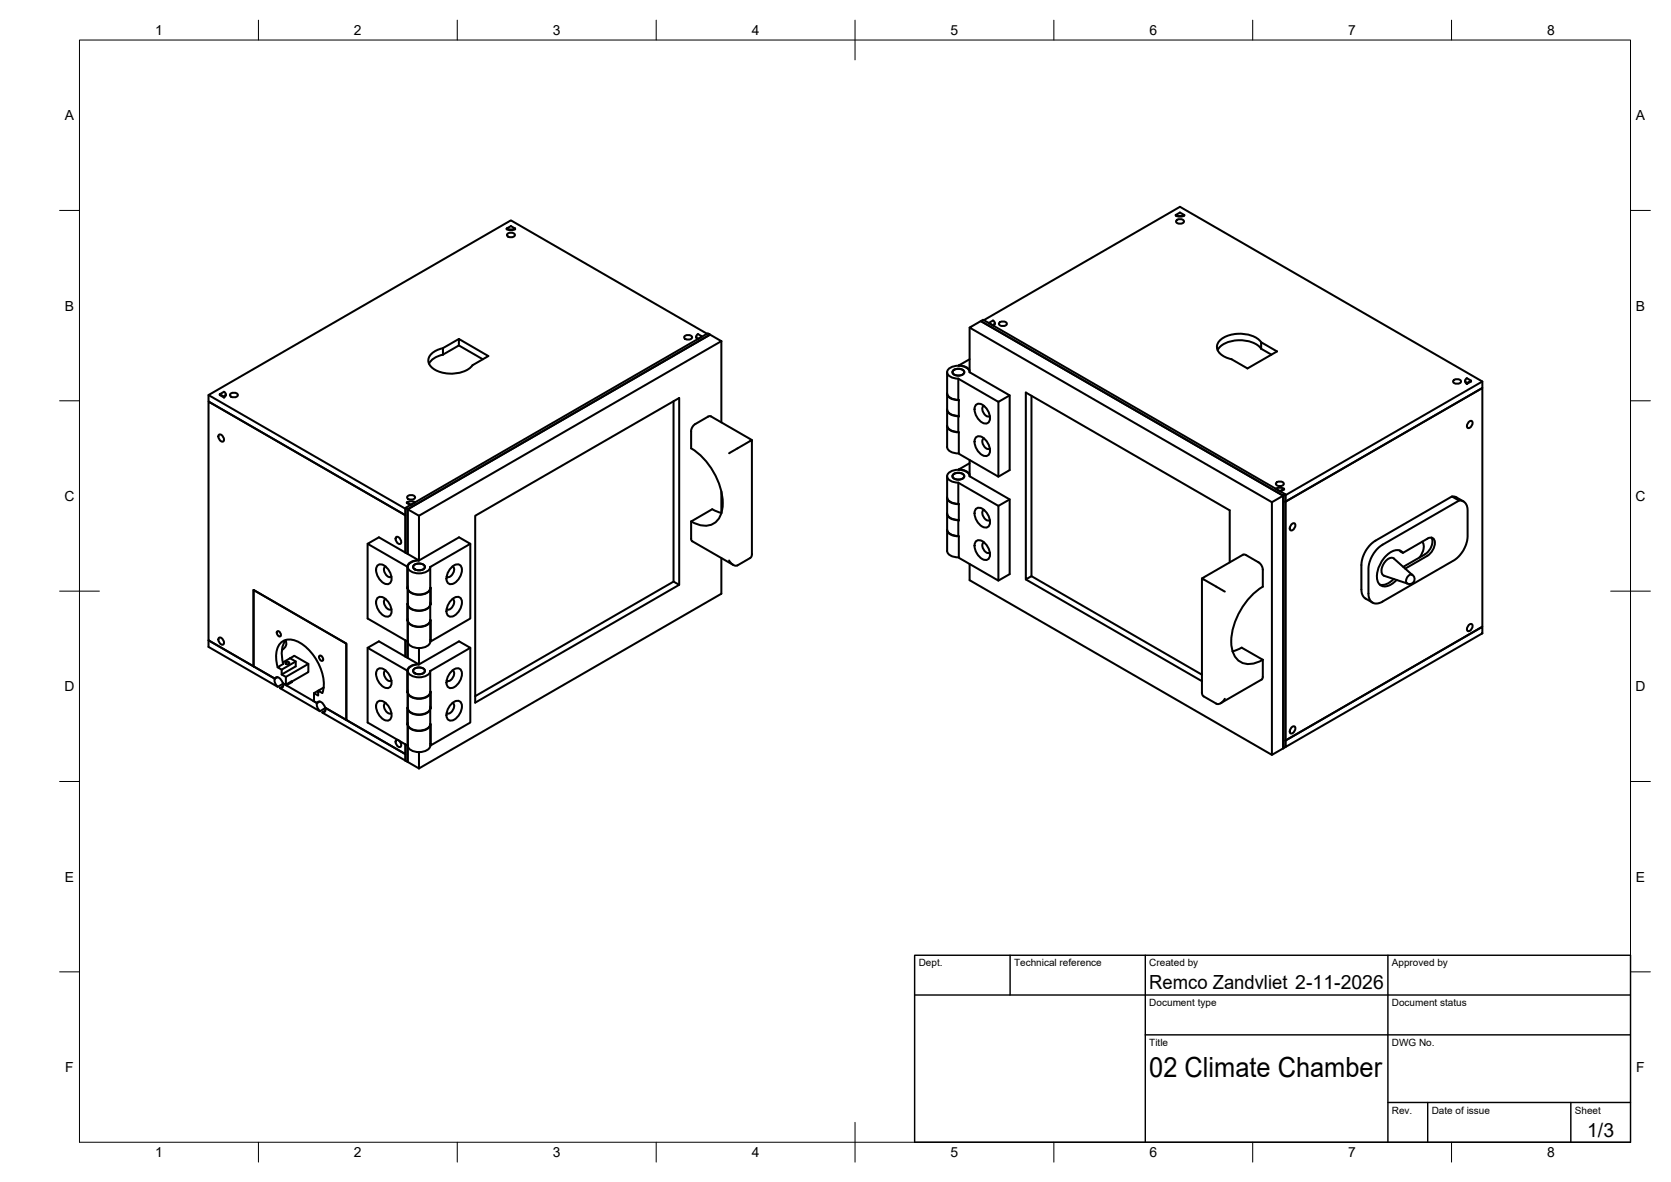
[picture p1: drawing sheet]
<svg xmlns="http://www.w3.org/2000/svg" width="420mm" height="297mm" viewBox="0 0 420 297" stroke-linecap="round" stroke-linejoin="round" font-family="sans-serif">
<!-- layer: Visible -->
<g fill="none" stroke="#000" stroke-width=".51">
<path d="M127.4 57.6v-.2l1.1-.6 1 .6v.2M127.4 57.4l1.3 .3 .8-.3M127.4 57.6l1.3 .2 .8-.2M127.5 58.8l1-.3a.73 .73 0 0 1 .9 .8l-.9 .3a.73 .73 0 0 1-1-.8zM295.6 54a1.54 1.54 0 0 0 2.2 0M295.6 54l1.1-.6 1.1 .6M295.6 54l1.3 .2 .9-.2M295.8 55.4l.9-.3a.73 .73 0 0 1 .9 .8l-.9 .3a.73 .73 0 0 1-.9-.8zM52.4 99.3l49.5 28.6M55.3 99.1l1-.6 .5 .4-.2 .5-.3 .3M55.3 99.1v.2l1 .6M55.3 99.1l1 .6v.2"/>
<path d="M56.8 99.1l-.1 .4-.4 .4M57.9 99l.9-.3a.73 .73 0 0 1 .9 .8l-.9 .4a.73 .73 0 0 1-.9-.9zM111.4 87.5a4.3 4.3 0 0 0-3.7 2.9 3.2 3.2 0 0 0 2.4 2.9 8.5 8.5 0 0 0 8.3-1l.4-.5 4-2.3-7.4-4.3v1.6l-4 2.3M111.4 89.1l-1.4 .5-1.1 .6-1 1.2M115.4 85.2l-4 2.3v1.6M115.4 86.8l6 3.5M172.1 84.5l.9-.3a.73 .73 0 0 1 1 .8l-1 .4a.73 .73 0 0 1-.9-.9zM175 84.6l.3 .7M175.2 84.2l.3-.2 1.1 .6-1.1 .6a.64 .64 0 0 1-.3-1zM177.8 83.9l-49.3-28.5-76.1 43.9v1.6l49.5 28.6M181.4 85.7v20.4M238.1 98.9v4a2.55 2.55 0 0 0 3 1.6"/>
<path d="M238.1 98.8a2.49 2.49 0 0 0 2.9 1.7M238.1 93.5v5.4M238.1 98.9a2.51 2.51 0 0 0 3 1.6M239.6 93.1a1.95 1.95 0 0 1 2.8 .3 1.29 1.29 0 0 1-1.7 1 .9 .9 0 0 1-.9-.3 .9 .9 0 0 1-.2-1zM241 95.2l10 5.8 2.9-1.6M241 95.2l.1 5.4M241.1 91.8v.1M241.1 91.8l1.7 .4 1 .8M243.8 93.5a2.51 2.51 0 0 0-2.8-1.6 2.49 2.49 0 0 0-2.9 1.6 2.49 2.49 0 0 0 2.9 1.7M243.8 82.3l2.8-1.6 76 43.9-2.8 1.6zM243.8 93.5l10.1 5.9v18.7l-2.9 1.7M243.8 82.3v11.2"/>
<path d="M243.8 90.3l-2.7 1.5M246.6 80.7l.6-.3 76 43.8-.6 .4zM247.4 80.5l49.3-28.5 76 43.9v1.6l-49.5 28.6 49.5-28.6v60l-49.5 28.6M248.6 81.2l1.1-.7 .4 .5-.1 .5-.3 .3zM250.1 81.2l-.2 .7M251.2 81.1l1-.3a.73 .73 0 0 1 .9 .8l-.9 .3a.73 .73 0 0 1-1-.8zM259.4 99.5v45.3M317.1 86a7.8 7.8 0 0 0-8.7-1.5 2.95 2.95 0 0 0-2.3 3.4 4.7 4.7 0 0 0 3.6 2.4l4 2.3 7.4-4.3-4-2.3v1.6l2.6 1.5M317.1 87.6a7.7 7.7 0 0 0-8.3-1.6 4.5 4.5 0 0 0-2.6 2M365.4 95.6l1-.3a.73 .73 0 0 1 .9 .8l-.9 .3a.73 .73 0 0 1-1-.8zM368.4 95.7v.2M368.4 95.9l.4 .6"/>
<path d="M368.8 96.3l1.1-.6v.2l-1.1 .6zM368.8 95l1.1 .7M368.8 95l-.4 .5 .2 .5 .2 .3M372.7 95.9l-49.5 28.5M55.1 109.2a1.16 1.16 0 0 1 1 1.8 1.16 1.16 0 0 1-1-1.8zM169.4 100.8v45.4l1.4 .8-51.3 29.6v-47l51.3-29.6v47M173.8 112.7v-4.6l.2-.7 .7-.8 3.7-2h.3l10.4 6-.1 29-.3 .6-3.4 1.9-1-.2-1-1M173.8 112.7a17.2 17.2 0 0 1 7.9 15 4.5 4.5 0 0 1-6.8 3.9l-1.1-.6M189.1 110.6l-5.8 3.3M238.1 107v5.3a2.55 2.55 0 0 0 3 1.6M238.1 103v3.9a2.49 2.49 0 0 0 2.9 1.6M238.1 119.7v5.3a2.49 2.49 0 0 0 2.9 1.6"/>
<path d="M238.1 107a2.51 2.51 0 0 0 3 1.6M238.1 102.9a2.44 2.44 0 0 0 2.9 1.7M239.6 119.3a1.95 1.95 0 0 1 2.8 .2 1.29 1.29 0 0 1-1.7 1 .9 .9 0 0 1-.9-.2 .9 .9 0 0 1-.2-1zM241 104.6v4M241.1 118v.1M241.1 118l1.7 .3 1 .9M241.1 100.6v4.1l-.1-.1M243.8 119.7a2.51 2.51 0 0 0-2.8-1.6 2.49 2.49 0 0 0-2.9 1.6 2.49 2.49 0 0 0 2.9 1.6M243.8 119.7l10.1 5.8v18.8l-2.9 1.6M243.8 115.6v4.1M243.8 116.4l-2.7 1.6M245.3 101.9a1.66 1.66 0 0 1 2.5 .5l.7 1a2.32 2.32 0 0 1-.1 2.9 2.51 2.51 0 0 1-2.9-1.8 2.91 2.91 0 0 1-.2-2.6z"/>
<path d="M245.3 110a1.66 1.66 0 0 1 2.5 .6l.7 1a2.32 2.32 0 0 1-.1 2.9 2.51 2.51 0 0 1-2.9-1.8 2.91 2.91 0 0 1-.2-2.7zM247.4 102a1.63 1.63 0 0 0 .7 2.6h.8M247.4 110.2a1.63 1.63 0 0 0 .7 2.6l.8-.1M251 101v18.8l-9.9-5.8-.1-5.4M369.3 106.1l.8-.3a1.16 1.16 0 0 1-1 1.7 1 1 0 0 1 .2-1.4zM92.4 136.7v18.7l10.1 5.9M99.7 134.9a1.16 1.16 0 0 1 1 1.8 1.16 1.16 0 0 1-1-1.8zM101.9 127.6l76.1-43.8 .5 .3-76 43.9zM101.9 127.6v11.3v-9.4l-49.5-28.6v60l11.4 6.6M102.3 126.2l1.3-.2 .8 .2-1 .6-1.1-.6v.2l.9 .5M102.4 124.8l1-.4a.73 .73 0 0 1 .9 .8l-.9 .4a.73 .73 0 0 1-1-.8zM102.5 128l76-43.9 2.9 1.6-76.1 43.9z"/>
<path d="M102.5 128v11.2M105.3 129.6v11.3M118.3 136.7v18.7l-10 5.8v-5.4l-.1 .1M173.8 131l.1 4.9 10.5 6.1M181.4 123.5v5.4M181.4 128.9l-2.3-.9-5.3 3M238.1 138.4a2.55 2.55 0 0 0 3 1.7M238.1 125.1v3.9a2.55 2.55 0 0 0 3 1.6M238.1 129.1v4a2.49 2.49 0 0 0 2.9 1.6M238.1 133.2v5.3M238.1 125a2.51 2.51 0 0 0 3 1.7M238.1 133.1a2.51 2.51 0 0 0 3 1.7"/>
<path d="M238.1 129.1a2.44 2.44 0 0 0 2.9 1.6M241 121.3l10 5.8 2.9-1.6M241 121.3v5.3M241 130.8v3.9M241 126.6l.1 .1M241.1 126.7v4.1h-.1M245.3 128a1.66 1.66 0 0 1 2.5 .6l.7 1a2.32 2.32 0 0 1-.1 2.9 2.51 2.51 0 0 1-2.9-1.9 2.91 2.91 0 0 1-.2-2.6zM245.3 136.1a1.66 1.66 0 0 1 2.5 .6l.7 1a2.32 2.32 0 0 1-.1 2.9 2.51 2.51 0 0 1-2.9-1.8 2.91 2.91 0 0 1-.2-2.7zM247.4 128.1a1.63 1.63 0 0 0 .7 2.6h.8M247.4 136.3a1.63 1.63 0 0 0 .7 2.6h.8M251 127.1v18.8l-9.9-5.7-.1-5.5M320.7 122.8l1.1 .6 1.1-.6v.2l-.9 .5"/>
<path d="M320.8 122.8l1.2-.2 .9 .2M320.9 121.4l.9-.4a.73 .73 0 0 1 .9 .8l-.9 .4a.73 .73 0 0 1-.9-.8zM322.6 124.6v63.5l-2.8 1.6v-63.5M323.2 124.2v63.5l-.6 .4v-63.5M324.7 131.8l.8-.3a1.16 1.16 0 0 1-1 1.8 1 1 0 0 1 .2-1.5zM346.3 138l1.3-1.1 19.3-11.1a2.1 2.1 0 0 1 2.1 2.5l-.1 7.4-.9 2.4-1.2 1.8-1.2 .9-18.1 10.4-1.1 .4-.6 .1-1.1-.6-.6-1.3v-7.1l.6-2.4zM351.9 138.3l.2 .3M352.1 138.6l.6 .3 6.2-3.5a1.22 1.22 0 0 1 1.6 0 1.22 1.22 0 0 1 .2 1.5l-.6 1.6-1.2 1.1M352.8 138.9a2.39 2.39 0 0 0-3.5 .1 7.3 7.3 0 0 0-2.9 6.9 2.08 2.08 0 0 0 3.4 .9l1.4-1.1M357.6 136.1a3.4 3.4 0 0 1-.7 4M358.9 139.7l-5.6 3.2M359.9 135.1a3.5 3.5 0 0 1-1.6 4.2l-5.5 3.2"/>
<path d="M365.1 124.8l.9 .1 2 1.1M366.9 125.8l-1.8-1-19.3 11.1-1.5 1.3-1.2 1.7-.7 2.2-.1 7.1 .1 .9 .6 1.1 2.1 1.2M69.7 158.7a.76 .76 0 0 1 .8 .4 .76 .76 0 0 1-.1 .9l-.7-.5zM94.8 142.2a1.66 1.66 0 0 1 2.6 .6l.6 1a2.32 2.32 0 0 1-.1 2.9 2.51 2.51 0 0 1-2.9-1.9 2.91 2.91 0 0 1-.2-2.6zM94.8 150.4a1.66 1.66 0 0 1 2.6 .6l.6 .9a2.32 2.32 0 0 1-.1 3 2.51 2.51 0 0 1-2.9-1.9 2.91 2.91 0 0 1-.2-2.6zM96.9 142.4a1.63 1.63 0 0 0 .8 2.6l.7-.1M96.9 150.5a1.63 1.63 0 0 0 .8 2.6h.7M102.4 147.8l.1 .1M102.4 155.9h.1M102.5 156v5.3M102.5 151.8h-.1v4.1M102.5 142.5v5.3a2.49 2.49 0 0 0 2.9 1.6 2.5 2.5 0 0 0 2.8-1.6"/>
<path d="M102.5 147.9v3.9M102.5 155.9v9.4M102.5 147.3l-.1 .5M102.5 155.4l-.1 .5M104 142.1a1.95 1.95 0 0 1 2.8 .2 1.29 1.29 0 0 1-1.7 1 .9 .9 0 0 1-.9-.2 .9 .9 0 0 1-.2-1zM105.2 140.9l-9.9-5.9-2.9 1.7 10 5.7v5.4M105.2 140.8a2.6 2.6 0 0 0-2.8 1.6M105.3 140.9l10.1-5.9 2.9 1.7-10.1 5.8M105.3 140.9a2.49 2.49 0 0 0-2.8 1.6 2.49 2.49 0 0 0 2.9 1.6 2.5 2.5 0 0 0 2.8-1.6M108.2 151.4l.1 .4M108.2 147.8a2.64 2.64 0 0 1-3.3 1.6l-.9-.1a1.83 1.83 0 0 1-1.5-1.5M108.2 155.9a2.64 2.64 0 0 1-3.3 1.6l-.9-.2a1.83 1.83 0 0 1-1.5-1.4"/>
<path d="M108.2 151.9a2.73 2.73 0 0 1-3.4 1.6l-.9-.2a1.79 1.79 0 0 1-1.4-1.4v4a2.49 2.49 0 0 0 2.9 1.6 2.5 2.5 0 0 0 2.8-1.6M108.2 155.9v5.3a2.49 2.49 0 0 1-2.8 1.7 2.49 2.49 0 0 1-2.9-1.7M108.2 147.9v3.9a2.49 2.49 0 0 1-2.8 1.6 2.49 2.49 0 0 1-2.9-1.6M108.2 142.5v5.3M108.2 147.8l.1-.1v4.1M108.3 151.8l-.1 4.1M113.3 142.8a1.66 1.66 0 0 1 2.6-.6 3.5 3.5 0 0 1-2.7 4.6 1.66 1.66 0 0 1-.7-2.5zM113.3 151a1.66 1.66 0 0 1 2.6-.6 3.5 3.5 0 0 1-2.7 4.6 1.66 1.66 0 0 1-.7-2.5zM113.8 142.4a1.63 1.63 0 0 1-.7 2.6l-.8-.1M113.8 150.5a1.63 1.63 0 0 1-.7 2.6h-.8M169.4 146.2l-49.9 28.7M181.4 140.2v9l-76.1 43.9"/>
<path d="M243.8 141.7v4.1l76 43.9M257.9 145.6l44.3 25.6M302.2 145.4l5.8 3.3M309.2 141.3v-13l-51.3-29.7v47l1.5-.8 42.8 24.8M348 144.7l5.8 1.9M350.4 145.5l-1.5 1.2a2.6 2.6 0 0 1-1.9 .2M350.5 140.4l4.6 4.1M350.5 140.4a2.08 2.08 0 0 0-2.6 1.3 2.08 2.08 0 0 0 .1 3M354.1 144.8a1 1 0 0 1 1.4 0 1 1 0 0 1 0 1.3 1.01 1.01 0 0 1-1.4 .6 1.01 1.01 0 0 1-.3-1.5zM369.3 157.1l.8-.3a1.16 1.16 0 0 1-1 1.8 1 1 0 0 1 .2-1.5zM55.1 160.2a1.16 1.16 0 0 1 1 1.8 1.16 1.16 0 0 1-1-1.8zM63.8 167.5v-19.2l23.3 13.4v19.2l14.8 8.6v-2.4v4"/>
<path d="M63.8 167.5v-19.2l23.3 13.4v19.2l-5.4-3.1a1.53 1.53 0 0 0-1.8-1.4l-.2 .3M69.1 170.5a2.21 2.21 0 0 0 .7 2.1M69.1 170.5l-16.7-9.6v1.7l17.4 10 1.4-.8M69.1 170.5a.84 .84 0 0 1 .8-.3 .84 .84 0 0 1 .7 .5l.5 1M69.8 170.2l-.7 .3M69.8 167.7a6.5 6.5 0 0 1 .8-6.2 4.3 4.3 0 0 1 5.6 .5 12.8 12.8 0 0 1 5.1 11.4l-.3 .8-1-.6-1 .6 1 .6v-1.2l1.4-.8M70.4 172.9l10 5.8M70.4 172.9a.77 .77 0 0 0 .8-.3 .77 .77 0 0 0 0-.9l8.5 5M70.8 169.5l1.1 .6M71.2 172.5l-.8 .4M71.2 166.9l-1.4 .8 1 .6M71.8 161a1.69 1.69 0 0 1-.9 2.3"/>
<path d="M71.9 166.4l.5-.1 .4 .4-.7 .2-.3-.2zM71.9 172l.1 .2M71.9 160.8a6.4 6.4 0 0 0-.7 6.1M72.9 165.4l1.1-.6 3.5 2v2.1l-4.2 2.4M72.9 165.4l1.5 .8v1.3l-3.6 2v-1.2l3.6-2.1M72.9 165.4l-1.8 1.1M77.5 166.8l-5.6 3.3v1.9l1.4-.8 .1 .2-1.4 .8-.9-.5M78.8 176.2l.9 .5 .7-.4M79 174.2l-.2 1.9M79 176.1l-.2 .1M79.7 176.6a2.21 2.21 0 0 0 .8 2.1M80.3 164.8a.76 .76 0 0 1 .8 .4 .76 .76 0 0 1-.1 .9l-.6-.5z"/>
<path d="M81 179a.76 .76 0 0 0 .8-.3 .76 .76 0 0 0 0-.9l20.1 11.7v1.6M81.8 178.6l-.8 .5 20.9 12M81.8 178l-1.4 .7M92.4 162.8v18.8l10.1 5.8M94.8 168.3a1.66 1.66 0 0 1 2.6 .6l.6 1a2.32 2.32 0 0 1-.1 2.9 2.51 2.51 0 0 1-2.9-1.8 2.91 2.91 0 0 1-.2-2.7zM94.8 176.5a1.66 1.66 0 0 1 2.6 .6l.6 1a2.32 2.32 0 0 1-.1 2.9 2.51 2.51 0 0 1-2.9-1.9 2.91 2.91 0 0 1-.2-2.6zM96.9 168.5a1.63 1.63 0 0 0 .8 2.6l.7-.1M96.9 176.7a1.63 1.63 0 0 0 .8 2.5h.7M101.9 160.9v4.1M102.4 173.9l.1 .1M102.4 168.5v5.4M102.5 174v4"/>
<path d="M102.5 178l-.1-.1 .1 4.2M102.5 178v4a2.49 2.49 0 0 0 2.9 1.6 2.5 2.5 0 0 0 2.8-1.6M102.5 168.6v5.3M102.5 173.9a2.49 2.49 0 0 0 2.9 1.6 2.5 2.5 0 0 0 2.8-1.6M102.5 178a2.64 2.64 0 0 0 3.3 1.6l.9-.2a1.84 1.84 0 0 0 1.5-1.4M102.5 173.5l-.1 .4M104 168.2a1.95 1.95 0 0 1 2.8 .3 1.29 1.29 0 0 1-1.7 .9 .9 .9 0 0 1-.9-.2 .9 .9 0 0 1-.2-1zM105.2 167l-9.9-5.8-2.9 1.6 10 5.7M105.2 166.9a2.6 2.6 0 0 0-2.8 1.6M105.3 167l10.1-5.8 2.9 1.6-10.1 5.8M105.3 162.9v4.1M105.3 167a2.49 2.49 0 0 0-2.8 1.6 2.49 2.49 0 0 0 2.9 1.6 2.5 2.5 0 0 0 2.8-1.6"/>
<path d="M108.2 160.7l.1 .5M108.2 177.5l.1 .5M108.2 173.9a2.64 2.64 0 0 1-3.3 1.7l-.9-.2a1.83 1.83 0 0 1-1.5-1.4M108.2 174v3.9a2.49 2.49 0 0 1-2.8 1.7 2.49 2.49 0 0 1-2.9-1.7M108.2 168.6v5.3M108.2 178v4M108.2 173.9l.1-.1v4.2M108.3 178h-.1M113.3 168.9a1.66 1.66 0 0 1 2.6-.6 3.5 3.5 0 0 1-2.7 4.6 1.66 1.66 0 0 1-.7-2.5zM113.3 177.1a1.66 1.66 0 0 1 2.6-.6 3.5 3.5 0 0 1-2.7 4.6 1.66 1.66 0 0 1-.7-2.5zM113.8 168.5a1.63 1.63 0 0 1-.7 2.6l-.8-.1M113.8 176.7a1.63 1.63 0 0 1-.7 2.5h-.8"/>
<path d="M118.3 162.8v18.8l-10 5.7v-5.4l-.1 .1M309.9 163.7l2.3-.9 5.3 3v4.6l-.3 .4-10.3 5.9M317.5 165.8a5.3 5.3 0 0 1-6.3 .1 8.3 8.3 0 0 1-1.1-8.3 17.8 17.8 0 0 1 7.4-10.2v-4.2l-.3-1.2-.7-.7-3.7-2-10.6 6.1v28.9l.4 .7 3.5 1.9 1.1-.4 .8-.9M99.7 186a1.16 1.16 0 0 1 1 1.7 1.16 1.16 0 0 1-1-1.7zM101.9 191.1l.6 .4M102.5 182.1v5.3M102.5 191.5l2.8 1.6M102.5 182.1v9.4M102.5 181.6l-.1 .4M105.3 189v4.1M108.2 186.9l.1 .4M108.2 182a2.64 2.64 0 0 1-3.3 1.7l-.9-.2a1.83 1.83 0 0 1-1.5-1.4"/>
<path d="M108.2 182.1v5.3a2.49 2.49 0 0 1-2.8 1.6 2.49 2.49 0 0 1-2.9-1.6M323.2 186.1l49.5-28.6v1.7l-49.5 28.5zM324.7 182.8l.8-.2a1.16 1.16 0 0 1-1 1.7 1 1 0 0 1 .2-1.5z"/>
</g>
<!-- layer: BORDER -->
<g fill="none" stroke="#000" stroke-width=".25">
<path d="M20 10.1h390v276.9h-390zM65 5.1v5M115 5.1v5M165 5.1v5M215 5.1v10M265 5.1v5M315 5.1v5M365 5.1v5M15 52.9h5M410 52.9h5M15 100.7h5M410 100.7h5"/>
<path d="M15 148.6h10M405 148.6h10M15 196.4h5M410 196.4h5M15 244.2h5M410 244.2h5M65 287v5M115 287v5M165 287v5M215 282.1v9.9M265 287v5M315 287v5"/>
<path d="M365 287v5"/>
</g>
<!-- layer: TITLEBLOCK -->
<path d="M230 240.1h180v46.9h-180zM230 250h180M254 240.1v9.9M288 240.1v46.9M349 240.1v46.9M288 260.1h122M349 277.1h61M359 277.1v9.9M395 277.1v9.9" fill="none" stroke="#000" stroke-width=".36"/>
<text font-size="7" x="289" y="270.6">02 Climate Chamber</text>
<g font-size="4.9">
<text x="289" y="248.5">Remco Zandvliet 2-11-2026</text>
<text x="399.1" y="285.7">1/3</text>
</g>
<g font-size="3.5">
<text x="39" y="8.8">1</text>
<text x="89" y="8.8">2</text>
<text x="139" y="8.8">3</text>
<text x="189" y="8.8">4</text>
<text x="239" y="8.8">5</text>
<text x="289" y="8.8">6</text>
<text x="339" y="8.8">7</text>
<text x="389" y="8.8">8</text>
<text x="16.3" y="30.2">A</text>
<text x="411.3" y="30.2">A</text>
<text x="16.3" y="78">B</text>
<text x="411.3" y="78">B</text>
<text x="16.2" y="125.9">C</text>
<text x="411.2" y="125.9">C</text>
<text x="16.2" y="173.7">D</text>
<text x="411.2" y="173.7">D</text>
<text x="16.3" y="221.6">E</text>
<text x="411.3" y="221.6">E</text>
<text x="16.4" y="269.4">F</text>
<text x="411.4" y="269.4">F</text>
<text x="39" y="290.8">1</text>
<text x="89" y="290.8">2</text>
<text x="139" y="290.8">3</text>
<text x="189" y="290.8">4</text>
<text x="239" y="290.8">5</text>
<text x="289" y="290.8">6</text>
<text x="339" y="290.8">7</text>
<text x="389" y="290.8">8</text>
</g>
<g font-size="2.5">
<text x="231" y="242.9">Dept.</text>
<text x="255" y="242.9">Technical reference</text>
<text x="289" y="242.9">Created by</text>
<text x="350" y="242.9">Approved by</text>
<text x="289" y="252.8">Document type</text>
<text x="350" y="252.8">Document status</text>
<text x="289" y="262.9">Title</text>
<text x="350" y="262.9">DWG No.</text>
<text x="350" y="279.9">Rev.</text>
<text x="360" y="279.9">Date of issue</text>
<text x="396" y="279.9">Sheet</text>
</g>
</svg>
